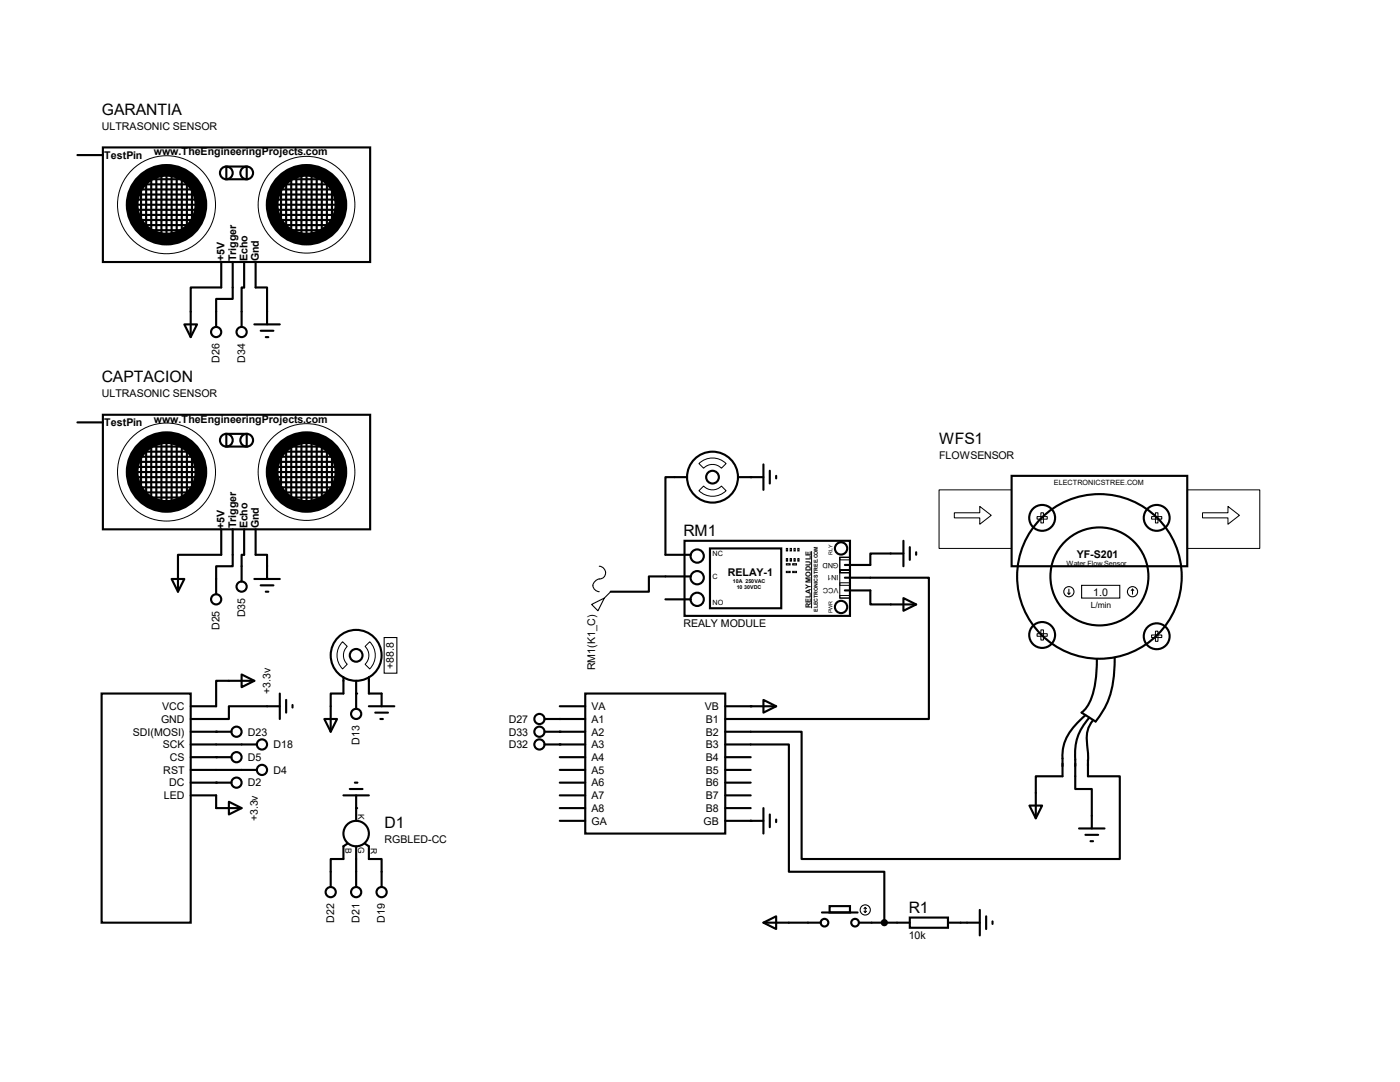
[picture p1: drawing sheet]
<svg xmlns="http://www.w3.org/2000/svg" width="279mm" height="216mm" viewBox="0 0 279 216" stroke-linecap="round" stroke-linejoin="round" font-family="sans-serif">
<g fill="none" stroke="#000" stroke-width=".42">
<path d="M15.5 30.9h5M20.5 29.4h53.4v22.9h-53.4zM26.6 39.8h12.7M26.6 38.8h12.5M27.1 37.8h11.7M27.1 36.8h11M28.2 37.5v6.7M28.4 35.8h8.6M29.2 36v9.4M30.2 35.8v10.4M31.2 35v11.7M32.2 35v11.9"/>
<path d="M33.2 35v12.5M34.2 35v12.5M35.3 34.5v12.7M36.3 35.5v11.7M37.3 36.8v9.6M38.3 37.8v6.6M45.2 33.2h4v2.6h-4zM54.6 38.8h12.2M55.1 39.8h12.4M55.3 37.8h11.5M55.3 36.8h10.4M56.1 37.5v5.9"/>
<path d="M56.9 35.8h8.1M57.1 36v9.4M58.1 35.5v10.7M59.1 34.8v11.9M60.2 34.8v12.1M61.2 34.8v12.1M62.2 34.8v12.1M63.2 35v11.7M64.2 35.5v10.7M65.2 36.8v8.6M66.3 37.3v7.1M26.1 41.9h13"/>
<path d="M26.6 42.9h12.2M26.9 40.9h12.2M27.1 43.9h11.5M27.4 44.9h10.9M27.4 45.9h10.4M44.2 52.3v5.1h-6.1v9.9M46.4 52.3v7.3h-3.3v5.6M48.7 52.3v5.1h-.5v7.8M51 52.3v5.1h2.3v7.3M55.1 40.9h12.7M55.1 41.9h12.4M55.3 42.9h11.7"/>
<path d="M55.8 43.9h11.5M56.3 44.9h9.7M57.1 45.9h7.6M36.8 64.7h2.5l-1.2 2.6zM50.8 64.7h5M52 66h2.6M53 67.3h.6M15.5 84.3h5M20.5 82.8h53.4v22.8h-53.4zM26.1 95.2h13M26.6 93.2h12.7M26.6 92.2h12.5"/>
<path d="M26.6 96.2h12.2M26.9 94.2h12.2M27.1 91.1h11.7M27.1 90.1h11M27.1 97.2h11.5M27.4 98.3h10.9M27.4 99.3h10.4M28.2 90.9v6.6M28.4 89.1h8.6M29.2 89.4v9.4M30.2 89.1v10.4M31.2 88.3v11.7"/>
<path d="M32.2 88.3v12M33.2 88.3v12.5M34.2 88.3v12.5M35.3 87.8v12.7M36.3 88.9v11.6M37.3 90.1v9.7M38.3 91.1v6.6M45.2 86.6h4v2.5h-4zM54.6 92.2h12.2M55.1 94.2h12.7M55.1 93.2h12.4M55.1 95.2h12.4"/>
<path d="M55.3 91.1h11.5M55.3 90.1h10.4M55.3 96.2h11.7M55.8 97.2h11.5M56.1 90.9v5.8M56.3 98.3h9.7M56.9 89.1h8.1M57.1 99.3h7.6M57.1 89.4v9.4M58.1 88.9v10.6M59.1 88.1v11.9M60.2 88.1v12.2"/>
<path d="M61.2 88.1v12.2M62.2 88.1v12.2M63.2 88.3v11.7M64.2 88.9v10.6M65.2 90.1v8.7M66.3 90.6v7.1M137.1 95.2h-4.3v15.5h5.1M147.3 95.2h5.1M152.4 92.7v5M153.6 93.9v2.6M154.9 95v.5M201.9 95h35v18h-35z"/>
<path d="M34.2 115.5h2.6l-1.3 2.6zM44.2 105.6v5.1h-8.7v7.4M46.4 105.6v7.4h-3.3v5.6M48.7 105.6v5.1h-.5v5.3M50.8 115.5h5M51 105.6v5.1h2.3v4.8M52 116.8h2.6M53 118.1h.6M132.8 119.6h5.1M136.6 107.9h33v15h-33zM137.9 115h-8.4v3.1h-7.6M141.7 109.4h14.2v12h-14.2z"/>
<path d="M168.6 115.3h16.8v28.2h-40.7M168.6 117.8h5.1v2.8h9.1M180.3 119.3l2.5 1.3-2.5 1.3zM180.3 110.4h-6.6v2.3h-5.1M180.3 107.9v5.1M181.6 109.2v2.5M182.8 110.2v.5M20.3 138.4h17.8v45.7h-17.8zM48.2 134.6l2.6 1.2-2.6 1.3zM50.8 135.8h-7.7v5.1h-5M55.8 138.4v5.1M57.1 139.7v2.5"/>
<path d="M68.5 135.1v3.3h-2.5v7.6M71.1 135.8v5.6M73.6 135.1v3.3h2.6v2.5M116.8 138.4h27.9v27.9h-27.9zM152.4 139.7l2.5 1.2-2.5 1.3zM222.5 131.3a19.5 19.5 0 0 1-2.4 10.5l-1.4 2.2-2.8-1.8a8.7 8.7 0 0 0 2.7-5.9l.3-4.8M38.1 148.5h13.2M38.1 153.6h13.2M38.1 158.7h5v2.5h5.1M38.1 146h8.1M38.1 156.2h8.1M38.1 151.1h8.1"/>
<path d="M45.7 160l2.5 1.2-2.5 1.3zM55.8 140.9h-10.1v2.6h-7.6M58.4 140.7v.5M64.7 143.5h2.6l-1.3 2.5zM68.5 158.7h5.1M69.8 157.4h2.5M70.8 156.2h.5M71.1 158.7v5.1M73.6 140.9h5.1M74.9 142.2h2.5M75.9 143.5h.5M108.7 148.5h8.1"/>
<path d="M108.7 146h8.1M108.7 143.5h8.1M111.7 153.6h5.1M111.7 158.7h5.1M111.7 156.2h5.1M111.7 140.9h5.1M111.7 151.1h5.1M144.7 146h15.3v25.4h63.5v-16.5h-6.4v-3.3M144.7 148.5h12.7v25.4h19.1v10.2M144.7 153.6h5.1M144.7 158.7h5.1M144.7 156.2h5.1"/>
<path d="M144.7 140.9h10.2M144.7 151.1h5.1M216.6 142.7a11.2 11.2 0 0 0-4.6 7.6v4.6h-5.3v8.4M217.4 143.2a10.4 10.4 0 0 0-2.8 8.4v5.8h3.3v7.9M218.1 143.7a6.3 6.3 0 0 0-1.1 5.7l.1 2.4M69.3 168.4l-.8 .5v2.5h-2.5v5.6M71.1 168.9v8.1M72.9 168.4l.7 .5v2.5h2.6v5.6M111.7 163.8h5.1M111.7 161.2h5.1M144.7 163.8h7.7M144.7 161.2h5.1"/>
<path d="M152.4 161.2v5.1M153.6 162.5v2.6M154.9 163.5v.5M205.4 160.7h2.6l-1.3 2.6zM215.3 165.3h5.1M216.6 166.6h2.6M217.6 167.9h.5M152.4 184.1l2.5-1.3v2.6zM152.4 184.1h11.4M164 182.1h7.2M165.6 180.8h4v1.3h-4zM171.4 184.1h10.2"/>
<path d="M181.6 183.1h7.6v2h-7.6zM189.2 184.1h6.3M195.5 181.6v5M196.8 182.8v2.6M198.1 183.9v.5"/>
<circle cx="45.2" cy="34.5" r="1.27"/>
<circle cx="49.2" cy="34.5" r="1.27"/>
<circle cx="43.1" cy="66.3" r="1.02"/>
<circle cx="48.2" cy="66.3" r="1.02"/>
<circle cx="45.2" cy="87.8" r="1.27"/>
<circle cx="49.2" cy="87.8" r="1.27"/>
<circle cx="142.2" cy="95.2" r="5.1"/>
<circle cx="142.2" cy="95.2" r="1.27"/>
<circle cx="43.1" cy="119.6" r="1.02"/>
<circle cx="48.2" cy="117.1" r="1.02"/>
<circle cx="139.1" cy="111" r="1.32"/>
<circle cx="139.1" cy="115.3" r="1.32"/>
<circle cx="139.1" cy="119.6" r="1.32"/>
<circle cx="167.9" cy="109.4" r="1.23"/>
<circle cx="208" cy="103.3" r="2.58"/>
<circle cx="219.4" cy="115" r="16.4"/>
<circle cx="219.4" cy="115" r="9.8"/>
<circle cx="230.8" cy="103.3" r="2.58"/>
<circle cx="71.1" cy="130.8" r="5.1"/>
<circle cx="71.1" cy="130.8" r="1.27"/>
<circle cx="167.9" cy="121.1" r="1.23"/>
<circle cx="208" cy="126.7" r="2.58"/>
<circle cx="230.8" cy="127" r="2.58"/>
<circle cx="47.2" cy="156.2" r="1.02"/>
<circle cx="47.2" cy="146" r="1.02"/>
<circle cx="47.2" cy="151.1" r="1.02"/>
<circle cx="52.3" cy="148.5" r="1.02"/>
<circle cx="52.3" cy="153.6" r="1.02"/>
<circle cx="71.1" cy="142.5" r="1.02"/>
<circle cx="107.7" cy="146" r="1.02"/>
<circle cx="107.7" cy="148.5" r="1.02"/>
<circle cx="107.7" cy="143.5" r="1.02"/>
<circle cx="66" cy="178" r="1.02"/>
<circle cx="71.1" cy="166.3" r="2.54"/>
<circle cx="71.1" cy="178" r="1.02"/>
<circle cx="76.2" cy="178" r="1.02"/>
<circle cx="164.5" cy="184.1" r=".76"/>
<circle cx="170.6" cy="184.1" r=".76"/>
</g>
<g fill="#000">
<circle cx="149.8" cy="95.2" r=".21"/>
<circle cx="71.1" cy="138.4" r=".21"/>
<circle cx="43.1" cy="146" r=".21"/>
<circle cx="43.1" cy="156.2" r=".21"/>
<circle cx="43.1" cy="151.1" r=".21"/>
<circle cx="111.7" cy="146" r=".21"/>
<circle cx="111.7" cy="143.5" r=".21"/>
<circle cx="111.7" cy="148.5" r=".21"/>
<circle cx="149.8" cy="140.9" r=".21"/>
<circle cx="71.1" cy="161.2" r=".21"/>
<circle cx="149.8" cy="163.8" r=".21"/>
</g>
<g fill="none" stroke="#000" stroke-width=".2">
<path d="M139.5 97.9l.9-.9a2.46 2.46 0 0 0 3.6 0l.9 .9a3.9 3.9 0 0 1-5.4 0zM139.5 92.5a3.9 3.9 0 0 1 5.4 0l-.9 .9a2.46 2.46 0 0 0-3.6 0zM187.4 97.7h14.5v11.7h-14.5zM236.9 97.7h14.5v11.7h-14.5zM156.9 109.4h.3v.5h-.3zM156.9 111.5h.3v.5h-.3zM156.9 114h.8v.3h-.8zM156.9 112.5h.8v.2h-.8zM157.7 109.4h.2v.5h-.2zM157.7 111.5h.2v.5h-.2zM158.2 114h.8v.3h-.8zM158.2 112.5h.8v.2h-.8z"/>
<path d="M158.5 109.4h.2v.5h-.2zM158.5 111.5h.2v.5h-.2zM159.2 109.4h.3v.5h-.3zM159.2 111.5h.3v.5h-.3zM162 110v11.4M167.6 111.2h2v2.5h-2zM167.6 113.7h2v.6h-2zM167.6 111.2h2v8.1h-2zM167.6 116.3h2v.5h-2zM167.6 118.8h2v.5h-2zM167.6 111.2h2v.5h-2zM190.5 102.3h5v-1.3l2.3 1.8-2.3 1.8v-1.3h-5z"/>
<path d="M207 103.1h2v.5h-2zM207.7 102.3h.5v2.1h-.5zM229.8 103.1h2.1v.5h-2.1zM230.6 102.3h.5v2.1h-.5zM240 102.3h5.1v-1.3l2.3 1.8-2.3 1.8v-1.3h-5.1zM68.4 128.1l.9 .9a2.46 2.46 0 0 0 0 3.5l-.9 1a3.9 3.9 0 0 1 0-5.4zM72.9 129l.9-.9a3.9 3.9 0 0 1 0 5.4l-.9-1a2.46 2.46 0 0 0 0-3.5zM207 126.4h2v.6h-2zM207.7 125.7h.5v2h-.5zM229.8 126.7h2.1v.5h-2.1zM230.6 125.9h.5v2.1h-.5z"/>
<circle cx="33.2" cy="40.9" r="9.8"/>
<circle cx="61.2" cy="40.9" r="9.7"/>
<circle cx="33.2" cy="94.2" r="9.8"/>
<circle cx="61.2" cy="94.2" r="9.7"/>
</g>
<g fill="none" stroke="#000" stroke-width="2.5">
<circle cx="33.2" cy="40.9" r="6.9"/>
<circle cx="61.2" cy="40.9" r="6.9"/>
<circle cx="33.2" cy="94.2" r="6.9"/>
<circle cx="61.2" cy="94.2" r="6.9"/>
</g>
<g fill="none" stroke="#000" stroke-width=".21">
<path d="M119.6 113a1.27 1.27 0 0 1 1.3 1.3 1.27 1.27 0 0 1-1.3 1.2 1.27 1.27 0 0 0-1.3 1.3 1.27 1.27 0 0 0 1.3 1.3M121.9 118.1l-1.3 1.2M213.1 118.3l.2 .3M213.3 117.6v1M213.6 118.3l-.3 .3M215.9 116.8h7.6v2.5h-7.6zM226 117.6l-.2 .2M226 117.6l.3 .2M226 117.6v1M76.7 127.2h2.5v7.1h-2.5zM118.1 120.6l2.5-1.3-1.3 2.6zM172.4 181.8l.3 .3"/>
<path d="M172.7 181.1v1M172.7 181.1l-.3 .2M172.7 181.1l.2 .2M172.9 181.8l-.2 .3"/>
<circle cx="213.3" cy="118.1" r="1.02"/>
<circle cx="226" cy="118.1" r="1.02"/>
<circle cx="172.7" cy="181.6" r="1.02"/>
</g>
<circle cx="176.5" cy="184.1" r=".51" fill="#000" stroke="#000" stroke-width=".42"/>
<g font-size="3.1">
<text x="20.3" y="22.9">GARANTIA</text>
<text x="20.3" y="76.3">CAPTACION</text>
<text x="187.4" y="88.7">WFS1</text>
<text x="136.4" y="107">RM1</text>
<text x="76.8" y="165.2">D1</text>
<text x="181.4" y="182.2">R1</text>
</g>
<g font-size="2.1">
<text x="20.3" y="25.9">ULTRASONIC SENSOR</text>
<text x="20.8" y="31.8">TestPin</text>
<text x="30.7" y="31">www.TheEngineeringProjects.com</text>
<text x="44.8" y="52.2" transform="rotate(-90 44.8 52.2)">+5V</text>
<text x="47.1" y="52" transform="rotate(-90 47.1 52)">Trigger</text>
<text x="49.4" y="52.1" transform="rotate(-90 49.4 52.1)">Echo</text>
<text x="51.7" y="52.1" transform="rotate(-90 51.7 52.1)">Gnd</text>
<text x="43.8" y="72.4" transform="rotate(-90 43.8 72.4)">D26</text>
<text x="48.9" y="72.4" transform="rotate(-90 48.9 72.4)">D34</text>
<text x="20.3" y="79.2">ULTRASONIC SENSOR</text>
<text x="20.8" y="85.1">TestPin</text>
<text x="30.7" y="84.3">www.TheEngineeringProjects.com</text>
<text x="187.4" y="91.6">FLOWSENSOR</text>
<text x="44.8" y="105.5" transform="rotate(-90 44.8 105.5)">+5V</text>
<text x="47.1" y="105.4" transform="rotate(-90 47.1 105.4)">Trigger</text>
<text x="49.4" y="105.4" transform="rotate(-90 49.4 105.4)">Echo</text>
<text x="51.7" y="105.5" transform="rotate(-90 51.7 105.5)">Gnd</text>
<text x="214.9" y="111.4">YF-S201</text>
<text x="145.2" y="115">RELAY-1</text>
<text x="218.2" y="118.8">1.0</text>
<text x="43.8" y="125.7" transform="rotate(-90 43.8 125.7)">D25</text>
<text x="48.9" y="123.2" transform="rotate(-90 48.9 123.2)">D35</text>
<text x="136.4" y="125.1">REALY MODULE</text>
<text x="78.6" y="133.4" transform="rotate(-90 78.6 133.4)">+88.8</text>
<text x="118.7" y="133.7" transform="rotate(-90 118.7 133.7)">RM1(K1_C)</text>
<text x="32.3" y="141.7">VCC</text>
<text x="54" y="138.5" transform="rotate(-90 54 138.5)">+3.3v</text>
<text x="118.1" y="141.7">VA</text>
<text x="140.7" y="141.7">VB</text>
<text x="26.5" y="146.8">SDI(MOSI)</text>
<text x="32.1" y="144.2">GND</text>
<text x="32.5" y="149.3">SCK</text>
<text x="49.5" y="146.8">D23</text>
<text x="54.6" y="149.3">D18</text>
<text x="71.8" y="148.6" transform="rotate(-90 71.8 148.6)">D13</text>
<text x="101.5" y="146.8">D33</text>
<text x="101.5" y="144.2">D27</text>
<text x="101.5" y="149.3">D32</text>
<text x="118.1" y="146.8">A2</text>
<text x="118.1" y="144.2">A1</text>
<text x="118.1" y="149.3">A3</text>
<text x="140.9" y="146.8">B2</text>
<text x="140.9" y="144.2">B1</text>
<text x="140.9" y="149.3">B3</text>
<text x="32.6" y="154.4">RST</text>
<text x="33.9" y="151.8">CS</text>
<text x="49.5" y="151.8">D5</text>
<text x="54.6" y="154.4">D4</text>
<text x="118.1" y="151.8">A4</text>
<text x="118.1" y="154.4">A5</text>
<text x="140.9" y="151.8">B4</text>
<text x="140.9" y="154.4">B5</text>
<text x="32.7" y="159.5">LED</text>
<text x="33.7" y="156.9">DC</text>
<text x="49.5" y="156.9">D2</text>
<text x="118.1" y="159.5">A7</text>
<text x="118.1" y="156.9">A6</text>
<text x="140.9" y="159.5">B7</text>
<text x="140.9" y="156.9">B6</text>
<text x="51.4" y="163.9" transform="rotate(-90 51.4 163.9)">+3.3v</text>
<text x="118.1" y="164.5">GA</text>
<text x="118.1" y="162">A8</text>
<text x="140.4" y="164.5">GB</text>
<text x="140.9" y="162">B8</text>
<text x="76.8" y="168.1">RGBLED-CC</text>
<text x="66.7" y="184.1" transform="rotate(-90 66.7 184.1)">D22</text>
<text x="71.8" y="184.1" transform="rotate(-90 71.8 184.1)">D21</text>
<text x="76.8" y="184.1" transform="rotate(-90 76.8 184.1)">D19</text>
<text x="181.4" y="187.3">10k</text>
</g>
<g font-size="1.7">
<text x="217.7" y="121.3">L/min</text>
<text x="71.5" y="162.4" transform="rotate(90 71.5 162.4)">K</text>
<text x="69" y="169.3" transform="rotate(90 69 169.3)">B</text>
<text x="71.5" y="169.1" transform="rotate(90 71.5 169.1)">G</text>
<text x="74" y="169.2" transform="rotate(90 74 169.2)">R</text>
</g>
<g font-size="1.4">
<text x="210.3" y="96.7">ELECTRONICSTREE.COM</text>
<text x="142.2" y="111">NC</text>
<text x="167.3" y="112.3" transform="rotate(-180 167.3 112.3)">GND</text>
<text x="212.9" y="113">Water Flow Sensor</text>
<text x="142.2" y="115.6">C</text>
<text x="167.3" y="117.4" transform="rotate(-180 167.3 117.4)">VCC</text>
<text x="167.3" y="114.7" transform="rotate(-180 167.3 114.7)">IN1</text>
<text x="142.2" y="120.7">NO</text>
<text x="161.8" y="121.4" transform="rotate(-90 161.8 121.4)">RELAY MODULE</text>
</g>
<g font-size="1.1">
<text x="166.1" y="110.7" transform="rotate(-90 166.1 110.7)">RLY</text>
<text x="146.3" y="116.3">10A 250VAC</text>
<text x="147" y="117.6">10 30VDC</text>
<text x="163.2" y="122.1" transform="rotate(-90 163.2 122.1)">ELECTRONICSTREE.COM</text>
<text x="166.1" y="122.4" transform="rotate(-90 166.1 122.4)">PWR</text>
</g>
</svg>
